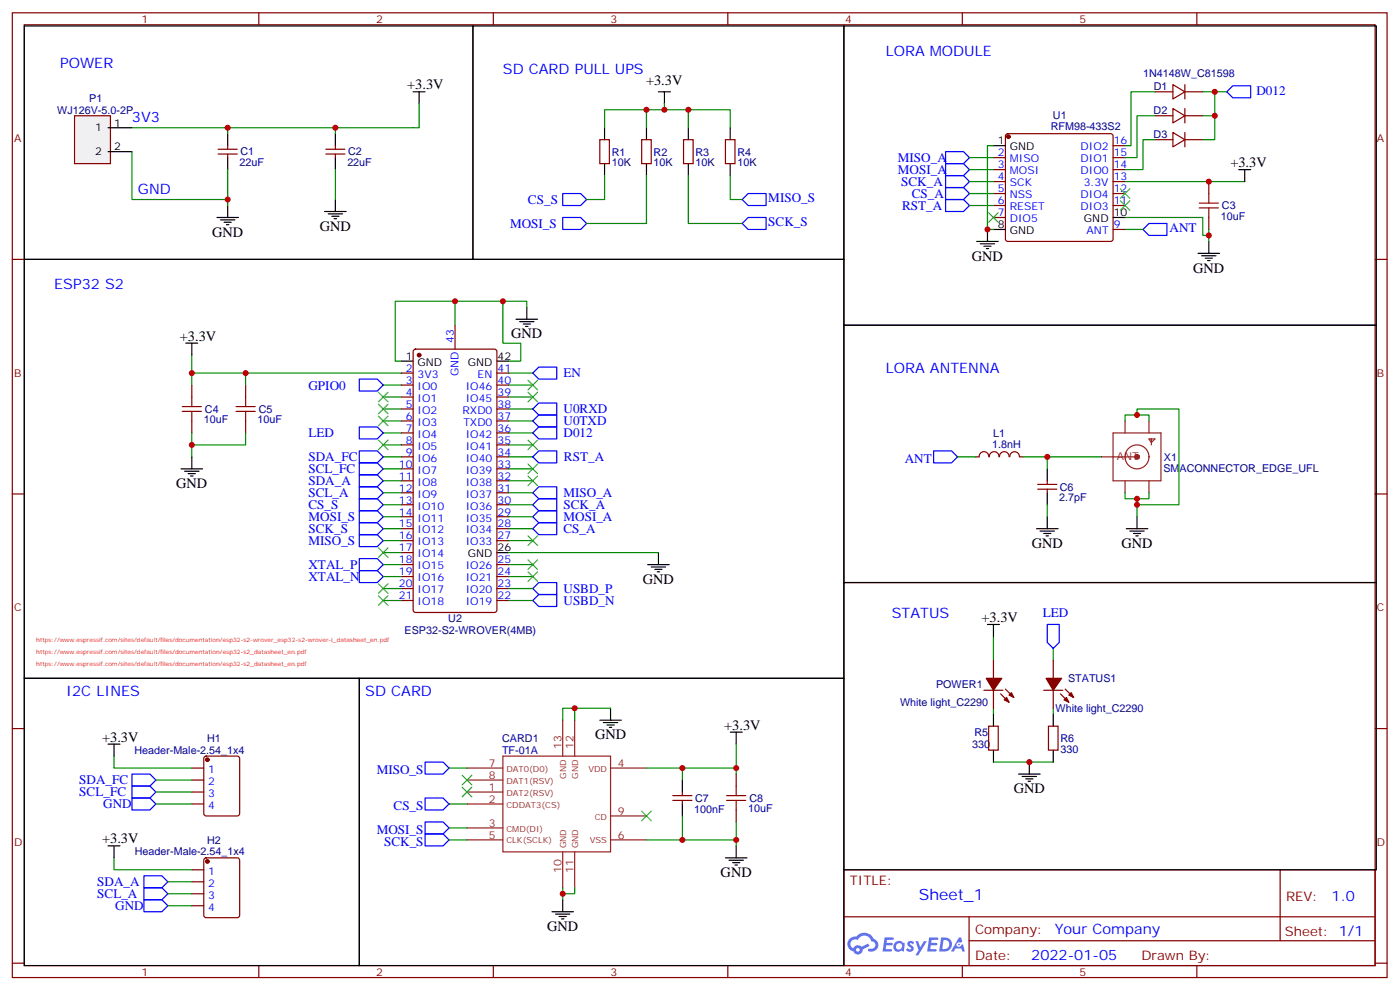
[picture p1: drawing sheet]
<svg xmlns="http://www.w3.org/2000/svg" width="413mm" height="292mm" viewBox="0 0 413 292" stroke-linecap="round" stroke-linejoin="round" font-family="sans-serif">
<g fill="none" stroke="#870000" stroke-width=".35">
<path d="M3.6 3.8h405.4v284.3h-405.4zM7.2 7.3h398.2v277.3h-398.2zM76.3 3.8v3.5M145.5 3.8v3.5M214.6 3.8v3.5M283.7 3.8v3.5M352.9 3.8v3.5M3.6 76.4h3.6M405.4 76.4h3.6M3.6 145.6h3.6M405.4 145.6h3.6M3.6 214.7h3.6"/>
<path d="M405.4 214.7h3.6M248.8 256.4h156.6v28.2h-156.6zM377.4 256.4v20.9M248.8 270.2h156.5M285.7 277.3h119.6M285.7 270.2v14.1M3.6 283.9h3.6M76.3 284.6v3.5M145.5 284.6v3.5M214.6 284.6v3.5M283.7 284.6v3.5M352.9 284.6v3.5"/>
<path d="M405.4 283.9h3.6"/>
</g>
<g fill="#5487ff">
<path d="M267.8 277.5a1.22 1.22 0 0 1 1.7 .3l-.4 .6a.47 .47 0 0 0-.3-.4 .47 .47 0 0 0-.5 .2l.2 .2a1.14 1.14 0 0 1 .7 1.7 1.14 1.14 0 0 1-1.9 0l-.2-.2 .5-.5 .7 .4a.29 .29 0 0 0 .4-.2 .29 .29 0 0 0-.3-.4 1.04 1.04 0 0 1-.6-1.7z"/>
<path d="M260.8 276.3h2.4l.3 .2-.1 .5h-1.9l-.1 .9h1.5l.4 .4-.4 .3h-1.6l-.2 1.1 1.8 .1 .1 .3-.1 .3h-2.7z"/>
<path d="M274 276.3h2.3l.3 .2-.1 .5h-1.8l-.1 .9h1.5l.3 .4-.4 .3h-1.6l-.1 1.1 1.7 .1 .2 .3-.2 .3h-2.6z"/>
<path d="M282.7 276.3h.7l.3 1.2-.6 .4a.69 .69 0 0 0-1 .2 .69 .69 0 0 0 .5 1 .69 .69 0 0 0 .8-.6l.5-.3 .6 2.2h-.8l-.2-.8h-1.8l-.5 .8h-.8z"/>
<path d="M269.9 277.4h.8l.6 1.8 1.1-1.8h.9l-2.6 4.2h-.8l.9-1.6z"/>
<path d="M277.5 276.3l-.6 4.1h1.3a2.11 2.11 0 0 0 2.5-2.1 2.11 2.11 0 0 0-2.5-2zM278.2 277a1.39 1.39 0 0 1 1.7 1.4 1.39 1.39 0 0 1-1.8 1.3h-.3z"/>
<path d="M263.8 277.9a1.54 1.54 0 0 0-.1 2.2 1.54 1.54 0 0 0 2.2 .1l.6 .2 .3-2.3-.2-.2h-.4a1.49 1.49 0 0 0-2.4 0zM264.1 278.9a.94 .94 0 0 1 1.8 0 .94 .94 0 0 1-1.8 0z"/>
<path d="M250.5 276.7a2.18 2.18 0 0 0 1.1 3.7 1.44 1.44 0 0 0 1.6 .9 1.44 1.44 0 0 0 1.2-1.5l2-1-.5-.7-1.9 .9a1.47 1.47 0 0 0-2.4 .5 1.39 1.39 0 0 1-.7-2 1.39 1.39 0 0 1 2-.4 2.12 2.12 0 0 1 2.2-1.3 2.12 2.12 0 0 1 1.9 1.7 1.14 1.14 0 0 1 1.1 1.4 1.14 1.14 0 0 1-1.7 .7 .43 .43 0 0 0-.5 .4 .43 .43 0 0 0 .4 .5 1.98 1.98 0 0 0 2.5-1.3 1.98 1.98 0 0 0-1.2-2.5 3.1 3.1 0 0 0-5.3-.7l-.9 .1zM252.4 280a.55 .55 0 0 1 1.1 0 .55 .55 0 0 1-1.1 0z"/>
<circle cx="282.7" cy="278.4" r=".26"/>
</g>
<g fill="none" stroke="#870000" stroke-width=".35">
<path d="M296.7 39.6l.4-.2h30.4l.5 .2 .2 .5v30.3l-.2 .5-.5 .3h-30.4l-.5-.3-.2-.5v-30.3zM340.5 27.1h5.3M340.5 34.1h5.3M345.8 24.9l3.6 2.2-3.6 2.1zM345.8 32l3.6 2.1-3.6 2.1zM345.8 39.1l3.6 2.1-3.6 2.1zM349.4 24.9v4.3M349.4 32v4.2M349.4 39.1v4.2M349.4 27.1h5.2M349.4 34.1h5.2M292.9 46.5h3.5"/>
<path d="M292.9 50h3.5M292.9 53.5h3.5M292.9 57h3.5M328.2 46.5h3.5M328.2 50h3.5M328.2 53.5h3.5M328.2 57h3.5M328.2 42.9h3.5M340.5 41.2h5.3M349.4 41.2h5.2M356.4 53.5v3.5M292.9 60.6h3.5"/>
<path d="M292.9 64.1h3.5M328.2 60.6h3.5M328.2 67.6h3.5M356.4 64.1v3.5M287.6 134.7h1.1M288.7 134.6a1.41 1.41 0 0 1 1.4-1.5 1.41 1.41 0 0 1 1.4 1.5M291.7 134.6a1.41 1.41 0 0 1 1.4-1.5 1.41 1.41 0 0 1 1.4 1.5M294.7 134.6a1.41 1.41 0 0 1 1.4-1.5 1.41 1.41 0 0 1 1.4 1.5M297.7 134.6a1.41 1.41 0 0 1 1.5-1.5 1.41 1.41 0 0 1 1.4 1.5M300.7 134.7h1M306 144.2h5.6M306 142.8h5.6"/>
<path d="M308.8 141.7v1.1M308.8 144.2v1"/>
</g>
<circle cx="297.3" cy="40.3" r=".53" fill="#870000" stroke="#870000" stroke-width=".35"/>
<g fill="none" stroke="#000" stroke-width=".35">
<path d="M292.9 42.9h3.5M365.2 50h3.6M367 50v3.5M288 71.2h6.3M289 71.9h4.3M290.1 72.6h2.1M290.8 73.3h.7M291.1 67.6v3.6M292.9 67.6h3.5M328.2 64.1h3.5M353.2 74.7h6.4M354.3 75.4h4.2"/>
<path d="M355.4 76.1h2.1M356.1 76.8h.7M356.4 71.2v3.5M308.8 138.2v3.5M305.6 155.8h6.4M306.7 156.5h4.2M307.7 157.2h2.1M308.4 157.9h.7M308.8 145.2v3.6M308.8 152.3v3.5M332.1 155.8h6.3M333.1 156.5h4.3"/>
<path d="M334.2 157.2h2.1M334.9 157.9h.7M335.2 152.3v3.5"/>
</g>
<path d="M353.6 59.9h5.6M356.4 57v2.9M353.6 61.3h5.6M356.4 61.3v2.8" fill="none" stroke="#a10000" stroke-width=".35"/>
<g fill="none" stroke="#008700" stroke-width=".35">
<path d="M340.5 27.1h-7v15.8h-1.8M340.5 34.1h-5.3v12.4h-3.5M354.6 34.1h3.6M354.6 27.1h3.6M361.7 27.1h-3.5v14.1h-3.6M285.9 53.5h7M285.9 46.5h7M285.9 50h7M285.9 57h7M292.9 42.9h-1.8v24.7h1.8M331.7 53.5h35.3M340.5 41.2h-3.5v8.8h-5.3"/>
<path d="M285.9 60.6h7M331.7 64.1h22.9v5.3h1.8M331.7 67.6h5.3M356.4 67.6v3.6M282.3 134.7h5.3M301.7 134.7h23M308.8 134.7v3.5M331.7 124.1v-1.8h7.1v1.8M335.2 122.3v-1.8h12.4v28.3h-12.4v3.5M308.8 148.8v3.5M331.7 145.2v1.8h7.1v-1.8M335.2 147v1.8"/>
</g>
<path d="M361.7 27.1l1.8-1.8h5.3v3.5h-5.3zM278.8 44.7h5.3l1.8 1.8-1.8 1.7h-5.3zM278.8 48.2h5.3l1.8 1.8-1.8 1.8h-5.3zM278.8 51.8h5.3l1.8 1.7-1.8 1.8h-5.3zM278.8 55.3h5.3l1.8 1.7-1.8 1.8h-5.3zM278.8 58.8h5.3l1.8 1.8-1.8 1.7h-5.3zM337 67.6l1.8-1.7h5.3v3.5h-5.3zM275.3 132.9h5.3l1.7 1.8-1.7 1.7h-5.3z" fill="none" stroke="#00f" stroke-width=".35"/>
<path d="M330.3 55.6l2.8 2.9M330.3 59.2l2.8 2.8M333.1 55.6l-2.8 2.9M333.1 59.2l-2.8 2.8M291.5 62.7l2.8 2.8M294.3 62.7l-2.8 2.8" fill="none" stroke="#3c3" stroke-width=".35"/>
<g fill="none" stroke="#8c2424" stroke-width=".35">
<path d="M324.7 134.7h10.5M328.2 127.6h14.1v14.1h-14.1zM331.7 124.1v3.5M338.8 129.4h1.7l-1 1zM338.8 124.1v3.5M339.5 129.4v1.7M331.7 141.7v3.5M338.8 141.7v3.5"/>
<circle cx="335.2" cy="134.7" r="3.5"/>
</g>
<circle cx="335.2" cy="134.7" r=".35" fill="none" stroke="#8c2424" stroke-width="1.1"/>
<path d="M22 34.1h10.6v14.1h-10.6z" fill="#f0f0f0" stroke="#870000" stroke-width=".35"/>
<g fill="none" stroke="#000" stroke-width=".35">
<path d="M7.2 7.7h132.3v68.7h-132.3zM139.5 7.7h109.3v68.7h-109.3zM248.8 7.7h157v88.1h-157zM31.9 37.6h7M67.1 39.4v3.5M98.9 39.4v3.5M121.8 27.1h3.5M123.6 27.1v3.5M178.3 37.6v3.6M190.6 37.6v3.6M194.1 27.1h3.6M195.9 27.1v3.5"/>
<path d="M203 37.6v3.6M215.3 37.6v3.6M31.9 44.7h7M67.1 46.5v3.5M98.9 46.5v3.5M98.9 58.8v3.5M178.3 48.2v3.6M190.6 48.2v3.6M203 48.2v3.6M215.3 48.2v3.6M7.2 76.4h241.6v123.5h-241.6zM64 64.1h6.3"/>
<path d="M65 64.8h4.3M66.1 65.5h2.1M66.8 66.2h.7M67.1 60.6v3.5M95.7 62.3h6.4M96.8 63h4.2M97.8 63.7h2.1M98.5 64.5h.7M152.2 94.1h6.3M153.2 94.8h4.2M154.3 95.5h2.1M155 96.2h.7"/>
<path d="M155.3 90.6v3.5M248.8 95.8h157v75.9h-157zM54.8 101.1h3.5M56.6 101.1v3.6M118.3 106.4h3.5M146.5 106.4h3.5M53.4 138.2h6.3M54.4 138.9h4.3M55.5 139.6h2.1M56.6 134.7v3.5M56.2 140.3h.7M146.5 162.9h3.5"/>
<path d="M191 166.4h6.3M192 167.1h4.3M193.1 167.8h2.1M193.8 168.5h.7M194.1 162.9v3.5M248.8 171.7h157v84.7h-157zM7.2 199.9h98.7v84.7h-98.7zM105.9 199.9h142.9v84.7h-142.9zM291.1 184h3.6M292.9 184v3.6M31.9 219.3h3.5M33.6 219.3v3.5"/>
<path d="M176.8 212.3h6.4M177.9 213h4.2M179 213.7h2.1M179.7 214.4h.7M180 208.7v3.6M215.3 215.8h3.5M217.1 215.8v3.5M292.9 210.5v3.5M310.6 210.5v3.5M201.2 229.9v3.5M201.2 237v3.5M292.9 221.1v3.5"/>
<path d="M300.3 228.1h6.4M301.4 228.8h4.2M302.4 229.6h2.2M303.1 230.3h.7M303.5 224.6v3.5M310.6 221.1v3.5M31.9 249.3h3.5M33.6 249.3v3.5M213.9 252.8h6.3M214.9 253.5h4.3M216 254.2h2.1M216.7 255h.7"/>
<path d="M217.1 249.3v3.5M162.7 268.7h6.4M163.8 269.4h4.2M164.9 270.1h2.1M165.6 270.8h.7M165.9 265.2v3.5"/>
</g>
<g fill="none" stroke="#870000" stroke-width=".35">
<path d="M64.3 45.4h5.7M64.3 44h5.7M67.1 42.9v1.1M67.1 45.4v1.1M96.1 45.4h5.6M96.1 44h5.6M98.9 42.9v1.1M98.9 45.4v1.1M176.8 41.2h2.9v7h-2.9zM189.2 41.2h2.8v7h-2.8zM201.5 41.2h2.9v7h-2.9zM213.9 41.2h2.8v7h-2.8z"/>
<path d="M134.2 95.8v7.1M56.6 113.5v3.5M72.4 113.5v3.5M118.3 110h3.5M118.3 113.5h3.5M118.3 117h3.5M122 103.1l.5-.2h23.3l.7 .4v76.5l-.5 .7h-23.5l-.6-.4-.1-76.5zM146.5 110h3.5M146.5 113.5h3.5M146.5 117h3.5M56.6 124.1v3.5M72.4 124.1v3.5"/>
<path d="M118.3 120.5h3.5M118.3 124.1h3.5M118.3 127.6h3.5M118.3 131.1h3.5M118.3 134.7h3.5M118.3 138.2h3.5M146.5 120.5h3.5M146.5 124.1h3.5M146.5 127.6h3.5M146.5 131.1h3.5M146.5 134.7h3.5M146.5 138.2h3.5"/>
<path d="M118.3 141.7h3.5M118.3 145.2h3.5M118.3 148.8h3.5M118.3 152.3h3.5M118.3 155.8h3.5M118.3 159.3h3.5M146.5 141.7h3.5M146.5 145.2h3.5M146.5 148.8h3.5M146.5 152.3h3.5M146.5 155.8h3.5M146.5 159.3h3.5"/>
<path d="M118.3 166.4h3.5M118.3 169.9h3.5M118.3 173.5h3.5M118.3 177h3.5M118.3 162.9h3.5M146.5 166.4h3.5M146.5 169.9h3.5M146.5 173.5h3.5M146.5 177h3.5M292.9 194.6v5.3M310.6 194.6v5.3M290.1 203.4h5.6"/>
<path d="M291.5 214h2.8v7.1h-2.8zM292.9 203.4v5.3M295 204.5l2.5 2.5M296.4 203.1l2.5 2.5M307.7 203.4h5.7M309.1 214h2.9v7.1h-2.9zM310.6 203.4v5.3M312.7 204.5l2.4 2.5M314.1 203.1l2.4 2.5M56.6 226.4h3.5M56.6 229.9h3.5M56.6 233.4h3.5"/>
<path d="M56.6 237h3.5M60.3 223.1l.5-.3h9.2l.6 .5 .1 16.5-.5 .6-9.4 .1-.7-.5v-16.4zM198.4 235.9h5.6M198.4 234.5h5.6M201.2 233.4v1.1M201.2 235.9v1.1M217.1 228.1v3.6M217.1 238.7v3.6M56.6 256.4h3.5M56.6 259.9h3.5M60.3 253l.5-.2h9.2l.6 .5 .1 16.5-.5 .6-9.4 .1-.7-.5v-16.5zM56.6 263.4h3.5"/>
<path d="M56.6 266.9h3.5"/>
</g>
<g fill="#870000" stroke="#870000" stroke-width=".35">
<path d="M313.7 206.3l.7-.7 .7 1.4z"/>
<path d="M315.1 204.9l.7-.7 .7 1.4z"/>
<path d="M308.4 199.9h4.6l-2.4 3.5z"/>
<path d="M296.1 206.3l.7-.7 .7 1.4z"/>
<path d="M298.2 204.2l.7 1.4-1.4-.7z"/>
<path d="M290.8 199.9h4.6l-2.5 3.5z"/>
<circle cx="61.1" cy="223.9" r=".53"/>
<circle cx="61.1" cy="253.9" r=".53"/>
<circle cx="123.6" cy="104.7" r=".53"/>
</g>
<g fill="none" stroke="#00f" stroke-width=".35">
<path d="M165.9 57h5.3l1.8 1.8-1.8 1.8h-5.3zM218.8 58.8l1.8-1.8h5.3v3.6h-5.3zM165.9 64.1h5.3l1.8 1.8-1.8 1.7h-5.3zM218.8 65.9l1.8-1.8h5.3v3.5h-5.3zM105.9 111.7h5.3l1.8 1.8-1.8 1.8h-5.3zM157.1 110l1.8-1.8h5.2v3.5h-5.2zM105.9 125.8h5.3l1.8 1.8-1.8 1.8h-5.3zM105.9 132.9h5.3l1.8 1.8-1.8 1.7h-5.3zM105.9 136.4h5.3l1.8 1.8-1.8 1.7h-5.3zM105.9 139.9h5.3l1.8 1.8-1.8 1.8h-5.3zM157.1 120.5l1.8-1.7h5.2v3.5h-5.2zM157.1 127.6l1.8-1.8h5.2v3.6h-5.2z"/>
<path d="M157.1 124.1l1.8-1.8h5.2v3.5h-5.2zM157.1 134.7l1.8-1.8h5.2v3.5h-5.2zM105.9 143.5h5.3l1.8 1.7-1.8 1.8h-5.3zM105.9 147h5.3l1.8 1.8-1.8 1.7h-5.3zM105.9 150.5h5.3l1.8 1.8-1.8 1.8h-5.3zM105.9 154.1h5.3l1.8 1.7-1.8 1.8h-5.3zM105.9 157.6h5.3l1.8 1.7-1.8 1.8h-5.3zM157.1 148.8l1.8-1.8h5.2v3.5h-5.2zM157.1 145.2l1.8-1.7h5.2v3.5h-5.2zM157.1 155.8l1.8-1.7h5.2v3.5h-5.2zM157.1 152.3l1.8-1.8h5.2v3.6h-5.2zM105.9 164.6h5.3l1.8 1.8-1.8 1.8h-5.3z"/>
<path d="M105.9 168.2h5.3l1.8 1.7-1.8 1.8h-5.3zM157.1 173.5l1.8-1.8h5.2v3.5h-5.2zM157.1 177l1.8-1.8h5.2v3.6h-5.2zM308.8 184h3.5v5.3l-1.7 1.8-1.8-1.8zM38.9 228.1h5.3l1.8 1.8-1.8 1.8h-5.3zM38.9 231.7h5.3l1.8 1.7-1.8 1.8h-5.3zM38.9 235.2h5.3l1.8 1.8-1.8 1.7h-5.3zM125.3 235.2h5.3l1.8 1.8-1.8 1.7h-5.3zM125.3 224.6h5.3l1.8 1.8-1.8 1.7h-5.3zM42.4 258.1h5.3l1.8 1.8-1.8 1.8h-5.3zM125.3 242.3h5.3l1.8 1.7-1.8 1.8h-5.3zM125.3 245.8h5.3l1.8 1.7-1.8 1.8h-5.3z"/>
<path d="M42.4 261.7h5.3l1.8 1.7-1.8 1.8h-5.3zM42.4 265.2h5.3l1.8 1.7-1.8 1.8h-5.3z"/>
</g>
<g fill="none" stroke="#008700" stroke-width=".35">
<path d="M67.1 37.6v1.8M98.9 37.6v1.8M123.6 30.6v7h-84.7M190.6 32.3v5.3M195.9 30.6v1.7h-17.6v5.3M195.9 32.3h19.4v5.3M203 32.3v5.3M38.9 44.7v14.1h28.2M67.1 50v10.6M98.9 50v8.8M178.3 51.8v7h-5.3M190.6 51.8v14.1h-17.6"/>
<path d="M203 51.8v14.1h15.8M215.3 51.8v7h3.5M134.2 88.8h-17.7v17.6h1.8M148.3 88.8v12.3h5.3v5.3h-3.6M155.3 90.6v-1.8h-21.1v7M56.6 104.7v5.3h61.7M56.6 110v3.5M72.4 110v3.5M113 113.5h5.3M113 117h5.3M150 113.5h7.1M150 117h7.1"/>
<path d="M150 110h7.1M56.6 127.6v3.5h15.8v-3.5M56.6 131.1v3.6M113 120.5h5.3M113 124.1h5.3M113 127.6h5.3M113 134.7h5.3M113 138.2h5.3M113 131.1h5.3M150 120.5h7.1M150 124.1h7.1M150 127.6h7.1"/>
<path d="M150 134.7h7.1M150 138.2h7.1M150 131.1h7.1M113 141.7h5.3M113 145.2h5.3M113 148.8h5.3M113 152.3h5.3M113 155.8h5.3M113 159.3h5.3M150 141.7h7.1M150 145.2h7.1M150 148.8h7.1"/>
<path d="M150 152.3h7.1M150 155.8h7.1M150 159.3h7.1M113 162.9h5.3M113 166.4h5.3M113 169.9h5.3M113 173.5h5.3M113 177h5.3M150 162.9h44.1M150 166.4h7.1M150 169.9h7.1M150 173.5h7.1"/>
<path d="M150 177h7.1M292.9 187.6v7M310.6 191.1v3.5M169.4 208.7v3.6M180 208.7h-14.1v3.6M217.1 219.3v7.1M292.9 208.7v1.8M310.6 208.7v1.8M33.6 222.8v3.6h23M46 237h10.6M46 233.4h10.6M46 229.9h10.6"/>
<path d="M132.4 237h5.3M132.4 226.4h5.3M190.6 226.4h26.5v1.7M201.2 226.4v3.5M292.9 224.6h17.7M33.6 252.8v3.6h23M49.5 259.9h7.1M132.4 244h5.3M132.4 247.5h5.3M201.2 240.5v7M217.1 242.3v5.2h-26.5M217.1 247.5v1.8"/>
<path d="M49.5 263.4h7.1M49.5 266.9h7.1M165.9 261.7v1.7h3.5v-1.7M165.9 263.4v1.8"/>
</g>
<g fill="none" stroke="#8c2424" stroke-width=".35">
<path d="M165.9 212.3v10.5M169.4 212.3v10.5M137.7 233.4h10.6M137.7 237h10.6M137.7 226.4h10.6M137.7 229.9h10.6M148.3 222.8h31.7v28.3h-31.7zM180 226.4h10.6M137.7 244h10.6M137.7 247.5h10.6M165.9 251.1v10.6M169.4 251.1v10.6"/>
<path d="M180 247.5h10.6M180 240.5h10.6"/>
</g>
<path d="M53.7 119.8h5.7M56.6 117v2.8M69.6 119.8h5.6M72.4 117v2.8M53.7 121.2h5.7M56.6 121.2v2.9M69.6 121.2h5.6M72.4 121.2v2.9M214.2 235.9h5.7M214.2 234.5h5.7M217.1 231.7v2.8M217.1 235.9v2.8" fill="none" stroke="#a10000" stroke-width=".35"/>
<g fill="none" stroke="#3c3" stroke-width=".35">
<path d="M111.6 115.6l2.8 2.8M111.6 119.1l2.8 2.9M114.4 115.6l-2.8 2.8M114.4 119.1l-2.8 2.9M155.7 112.1l2.8 2.8M155.7 115.6l2.8 2.8M158.5 112.1l-2.8 2.8M158.5 115.6l-2.8 2.8M111.6 122.7l2.8 2.8M111.6 129.7l2.8 2.8M114.4 122.7l-2.8 2.8M114.4 129.7l-2.8 2.8"/>
<path d="M155.7 129.7l2.8 2.8M155.7 136.8l2.8 2.8M158.5 129.7l-2.8 2.8M158.5 136.8l-2.8 2.8M155.7 140.3l2.8 2.8M155.7 157.9l2.8 2.9M158.5 140.3l-2.8 2.8M158.5 157.9l-2.8 2.9M111.6 172l2.8 2.9M111.6 175.6l2.8 2.8M111.6 161.5l2.8 2.8M114.4 172l-2.8 2.9"/>
<path d="M114.4 175.6l-2.8 2.8M114.4 161.5l-2.8 2.8M155.7 165l2.8 2.8M155.7 168.5l2.8 2.8M158.5 165l-2.8 2.8M158.5 168.5l-2.8 2.8M136.3 232l2.8 2.8M136.3 228.5l2.8 2.8M139.1 232l-2.8 2.8M139.1 228.5l-2.8 2.8M189.2 239.1l2.8 2.8M192 239.1l-2.8 2.8"/>
</g>
<g fill="#c00">
<circle cx="356.4" cy="53.5" r=".88"/>
<circle cx="291.1" cy="67.6" r=".88"/>
<circle cx="335.2" cy="122.3" r=".88"/>
<circle cx="335.2" cy="147" r=".88"/>
<circle cx="335.2" cy="148.8" r=".88"/>
<circle cx="356.4" cy="69.4" r=".88"/>
<circle cx="308.8" cy="134.7" r=".88"/>
<circle cx="358.2" cy="34.1" r=".88"/>
<circle cx="358.2" cy="27.1" r=".88"/>
<circle cx="303.5" cy="224.6" r=".88"/>
<circle cx="98.9" cy="37.6" r=".88"/>
<circle cx="67.1" cy="37.6" r=".88"/>
<circle cx="67.1" cy="58.8" r=".88"/>
<circle cx="195.9" cy="32.3" r=".88"/>
<circle cx="203" cy="32.3" r=".88"/>
<circle cx="190.6" cy="32.3" r=".88"/>
<circle cx="201.2" cy="226.4" r=".88"/>
<circle cx="217.1" cy="226.4" r=".88"/>
<circle cx="201.2" cy="247.5" r=".88"/>
<circle cx="217.1" cy="247.5" r=".88"/>
<circle cx="169.4" cy="208.7" r=".88"/>
<circle cx="165.9" cy="263.4" r=".88"/>
<circle cx="148.3" cy="88.8" r=".88"/>
<circle cx="134.2" cy="88.8" r=".88"/>
<circle cx="56.6" cy="110" r=".88"/>
<circle cx="72.4" cy="110" r=".88"/>
<circle cx="56.6" cy="131.1" r=".88"/>
</g>
<text font-size="4.6" fill="#00f" x="270.9" y="265.4">Sheet_1</text>
<g font-size="4.2" fill="#00f">
<text x="261.2" y="16.5">LORA MODULE</text>
<text x="17.7" y="20">POWER</text>
<text x="148.3" y="21.8">SD CARD PULL UPS</text>
<text x="38.9" y="35.9">3V3</text>
<text x="40.7" y="57">GND</text>
<text x="16" y="85.3">ESP32 S2</text>
<text x="261.2" y="110">LORA ANTENNA</text>
<text x="262.9" y="182.3">STATUS</text>
<text x="19.5" y="205.2">I2C LINES</text>
<text x="107.7" y="205.2">SD CARD</text>
<text x="392.6" y="265.6">1.0</text>
<text x="311" y="275.2">Your Company</text>
<text x="304.1" y="283">2022-01-05</text>
</g>
<g font-size="4.2">
<text x="120.1" y="26.4">+3.3V</text>
<text x="190.5" y="24.9">+3.3V</text>
<text x="362.8" y="49.3">+3.3V</text>
<text x="62.5" y="69.7">GND</text>
<text x="94.3" y="68">GND</text>
<text x="286.6" y="76.8">GND</text>
<text x="351.8" y="80.3">GND</text>
<text x="53" y="100.4">+3.3V</text>
<text x="150.7" y="99.7">GND</text>
<text x="52" y="143.8">GND</text>
<text x="304.2" y="161.5">GND</text>
<text x="330.7" y="161.5">GND</text>
<text x="189.5" y="172">GND</text>
<text x="289.4" y="183.3">+3.3V</text>
<text x="213.5" y="215.1">+3.3V</text>
<text x="30.1" y="218.6">+3.3V</text>
<text x="175.4" y="217.9">GND</text>
<text x="298.9" y="233.8">GND</text>
<text x="30.1" y="248.6">+3.3V</text>
<text x="212.5" y="258.5">GND</text>
<text x="161.3" y="274.4">GND</text>
</g>
<g font-size="3.9" fill="#00f">
<text x="370.4" y="28">D012</text>
<text x="264.7" y="47.7">MISO_A</text>
<text x="264.7" y="51.2">MOSI_A</text>
<text x="226.5" y="59.6">MISO_S</text>
<text x="265.7" y="54.8">SCK_A</text>
<text x="268.8" y="58.3">CS_A</text>
<text x="155.7" y="60">CS_S</text>
<text x="266" y="61.8">RST_A</text>
<text x="150.4" y="67.1">MOSI_S</text>
<text x="226.5" y="66.6">SCK_S</text>
<text x="344.9" y="68.4">ANT</text>
<text x="166.1" y="111.1">EN</text>
<text x="91" y="114.8">GPIO0</text>
<text x="166.1" y="121.7">U0RXD</text>
<text x="166.1" y="125.2">U0TXD</text>
<text x="91" y="128.9">LED</text>
<text x="166.1" y="128.8">D012</text>
<text x="91" y="136">SDA_FC</text>
<text x="166.3" y="135.9">RST_A</text>
<text x="266.8" y="136.4">ANT</text>
<text x="91" y="139.5">SCL_FC</text>
<text x="91" y="143">SDA_A</text>
<text x="91" y="146.5">SCL_A</text>
<text x="166.1" y="149.9">SCK_A</text>
<text x="166.1" y="146.4">MISO_A</text>
<text x="91" y="150.1">CS_S</text>
<text x="91" y="153.6">MOSI_S</text>
<text x="166.1" y="153.5">MOSI_A</text>
<text x="91" y="157.1">SCK_S</text>
<text x="91" y="160.7">MISO_S</text>
<text x="166.1" y="157">CS_A</text>
<text x="91" y="167.7">XTAL_P</text>
<text x="91" y="171.2">XTAL_N</text>
<text x="166.1" y="174.6">USBD_P</text>
<text x="166.1" y="178.2">USBD_N</text>
<text x="307.4" y="181.7">LED</text>
<text x="23.4" y="231.2">SDA_FC</text>
<text x="111.1" y="228.1">MISO_S</text>
<text x="23.4" y="234.7">SCL_FC</text>
<text x="30.4" y="238.2">GND</text>
<text x="116" y="238.7">CS_S</text>
<text x="111.1" y="245.8">MOSI_S</text>
<text x="113.2" y="249.3">SCK_S</text>
<text x="28.7" y="261.2">SDA_A</text>
<text x="28.7" y="264.7">SCL_A</text>
<text x="34" y="268.2">GND</text>
</g>
<g font-size="3.9" fill="#800">
<text x="250.6" y="260.9">TITLE:</text>
<text x="379.2" y="265.6">REV:</text>
<text x="287.5" y="275.1">Company:</text>
<text x="378.9" y="275.8">Sheet: 1/1</text>
<text x="287.5" y="282.8">Date:</text>
<text x="336.5" y="282.9">Drawn By:</text>
</g>
<g font-size="3.2" fill="#800">
<text x="41.7" y="6.8">1</text>
<text x="110.9" y="6.8">2</text>
<text x="180" y="6.8">3</text>
<text x="249.2" y="6.8">4</text>
<text x="318.3" y="6.8">5</text>
<text x="4.2" y="41.9">A</text>
<text x="406" y="41.9">A</text>
<text x="4.2" y="111">B</text>
<text x="406" y="111">B</text>
<text x="4.2" y="180.2">C</text>
<text x="406" y="180.2">C</text>
<text x="4.2" y="249.3">D</text>
<text x="406" y="249.3">D</text>
<text x="41.7" y="287.6">1</text>
<text x="110.9" y="287.6">2</text>
<text x="180" y="287.6">3</text>
<text x="249.2" y="287.6">4</text>
<text x="318.3" y="287.6">5</text>
</g>
<g font-size="3.2" fill="#000080">
<text x="337.1" y="22.8">1N4148W_C81598</text>
<text x="340.2" y="26.4">D1</text>
<text x="16.9" y="33.5">WJ126V-5.0-2P</text>
<text x="26.3" y="30">P1</text>
<text x="310.5" y="35.1">U1</text>
<text x="340.1" y="33.5">D2</text>
<text x="309.8" y="38.3">RFM98-433S2</text>
<text x="340.1" y="40.6">D3</text>
<text x="70.9" y="45.8">C1</text>
<text x="102.7" y="45.8">C2</text>
<text x="180.4" y="45.8">R1</text>
<text x="192.7" y="45.8">R2</text>
<text x="205.1" y="45.8">R3</text>
<text x="217.4" y="45.8">R4</text>
<text x="70.7" y="49.1">22uF</text>
<text x="102.4" y="49.1">22uF</text>
<text x="180.4" y="49">10K</text>
<text x="192.7" y="49">10K</text>
<text x="205.1" y="49">10K</text>
<text x="217.4" y="49">10K</text>
<text x="359.9" y="64.8">10uF</text>
<text x="360.3" y="61.6">C3</text>
<text x="60.1" y="124.8">10uF</text>
<text x="60.4" y="121.6">C4</text>
<text x="76" y="124.8">10uF</text>
<text x="76.3" y="121.6">C5</text>
<text x="292.9" y="128.9">L1</text>
<text x="292.5" y="132.1">1.8nH</text>
<text x="343.2" y="135.8">X1</text>
<text x="343" y="139">SMACONNECTOR_EDGE_UFL</text>
<text x="312.3" y="147.8">2.7pF</text>
<text x="312.5" y="144.6">C6</text>
<text x="132.2" y="183.3">U2</text>
<text x="119.3" y="187">ESP32-S2-WROVER(4MB)</text>
<text x="276" y="202.8">POWER1</text>
<text x="314.9" y="201.1">STATUS1</text>
<text x="265.4" y="208">White light_C2290</text>
<text x="311.2" y="209.8">White light_C2290</text>
<text x="61.1" y="218.7">H1</text>
<text x="148.1" y="218.7">CARD1</text>
<text x="286.6" y="220.5">330</text>
<text x="287.3" y="217">R5</text>
<text x="312.7" y="221.9">330</text>
<text x="312.7" y="218.7">R6</text>
<text x="39.6" y="222.2">Header-Male-2.54_1x4</text>
<text x="148" y="222.2">TF-01A</text>
<text x="204.7" y="239.6">100nF</text>
<text x="205" y="236.3">C7</text>
<text x="220.6" y="239.4">10uF</text>
<text x="220.9" y="236.3">C8</text>
<text x="61.1" y="248.7">H2</text>
<text x="39.8" y="252.1">Header-Male-2.54_1x4</text>
</g>
<g font-size="3.2">
<text x="28.1" y="38.7">1</text>
<text x="33.6" y="37.3">1</text>
<text x="28.1" y="45.8">2</text>
<text x="33.6" y="44.3">2</text>
<text x="294.2" y="42.6">1</text>
<text x="297.7" y="44.3">GND</text>
<text x="319.6" y="65.5">GND</text>
<text x="328.4" y="63.7">10</text>
<text x="294.2" y="67.3">8</text>
<text x="297.7" y="69">GND</text>
<text x="119.6" y="106.1">1</text>
<text x="123.1" y="107.8">GND</text>
<text x="137.9" y="107.8">GND</text>
<text x="146.7" y="106.1">42</text>
<text x="137.9" y="164.3">GND</text>
<text x="146.7" y="162.5">26</text>
</g>
<g font-size="3.2" fill="#00f">
<text x="294.2" y="46.1">2</text>
<text x="297.7" y="47.9">MISO</text>
<text x="318.6" y="47.9">DIO1</text>
<text x="318.6" y="44.3">DIO2</text>
<text x="328.4" y="46.1">15</text>
<text x="328.4" y="42.6">16</text>
<text x="294.2" y="49.6">3</text>
<text x="294.2" y="53.2">4</text>
<text x="297.7" y="51.4">MOSI</text>
<text x="318.6" y="51.4">DIO0</text>
<text x="328.4" y="53.2">13</text>
<text x="328.4" y="49.6">14</text>
<text x="294.2" y="56.7">5</text>
<text x="297.7" y="54.9">SCK</text>
<text x="297.7" y="58.5">NSS</text>
<text x="318.6" y="58.5">DIO4</text>
<text x="319.5" y="54.9">3.3V</text>
<text x="328.4" y="56.7">12</text>
<text x="294.2" y="60.2">6</text>
<text x="294.2" y="63.7">7</text>
<text x="297.7" y="62">RESET</text>
<text x="297.7" y="65.5">DIO5</text>
<text x="318.6" y="62">DIO3</text>
<text x="328.4" y="60.2">11</text>
<text x="320.4" y="69">ANT</text>
<text x="328.4" y="67.3">9</text>
<text x="133.8" y="101.1" transform="rotate(-90 133.8 101.1)">43</text>
<text x="119.6" y="113.1">3</text>
<text x="119.6" y="109.6">2</text>
<text x="123.1" y="111.4">3V3</text>
<text x="135.2" y="110.9" transform="rotate(-90 135.2 110.9)">GND</text>
<text x="140.8" y="111.4">EN</text>
<text x="146.7" y="109.6">41</text>
<text x="146.7" y="113.1">40</text>
<text x="119.6" y="116.7">4</text>
<text x="123.1" y="118.4">IO1</text>
<text x="123.1" y="114.9">IO0</text>
<text x="137.3" y="114.9">IO46</text>
<text x="137.3" y="118.4">IO45</text>
<text x="146.7" y="116.7">39</text>
<text x="119.6" y="123.7">6</text>
<text x="119.6" y="120.2">5</text>
<text x="123.1" y="125.5">IO3</text>
<text x="123.1" y="122">IO2</text>
<text x="136.4" y="122">RXD0</text>
<text x="136.6" y="125.5">TXD0</text>
<text x="146.7" y="120.2">38</text>
<text x="146.7" y="123.7">37</text>
<text x="119.6" y="130.8">8</text>
<text x="119.6" y="127.2">7</text>
<text x="123.1" y="129">IO4</text>
<text x="137.3" y="129">IO42</text>
<text x="146.7" y="127.2">36</text>
<text x="146.7" y="130.8">35</text>
<text x="117.6" y="137.8">10</text>
<text x="119.6" y="134.3">9</text>
<text x="123.1" y="136.1">IO6</text>
<text x="123.1" y="132.5">IO5</text>
<text x="137.3" y="132.5">IO41</text>
<text x="137.3" y="136.1">IO40</text>
<text x="146.7" y="134.3">34</text>
<text x="146.7" y="137.8">33</text>
<text x="117.6" y="141.4">11</text>
<text x="123.1" y="143.1">IO8</text>
<text x="123.1" y="139.6">IO7</text>
<text x="137.3" y="139.6">IO39</text>
<text x="137.3" y="143.1">IO38</text>
<text x="146.7" y="141.4">32</text>
<text x="117.6" y="148.4">13</text>
<text x="117.6" y="144.9">12</text>
<text x="123.1" y="146.6">IO9</text>
<text x="137.3" y="146.6">IO37</text>
<text x="146.7" y="144.9">31</text>
<text x="146.7" y="148.4">30</text>
<text x="117.6" y="155.5">15</text>
<text x="117.6" y="151.9">14</text>
<text x="123.1" y="153.7">IO11</text>
<text x="123.1" y="150.2">IO10</text>
<text x="137.3" y="150.2">IO36</text>
<text x="137.3" y="153.7">IO35</text>
<text x="146.7" y="151.9">29</text>
<text x="146.7" y="155.5">28</text>
<text x="117.6" y="159">16</text>
<text x="123.1" y="160.8">IO13</text>
<text x="123.1" y="157.2">IO12</text>
<text x="137.3" y="157.2">IO34</text>
<text x="137.3" y="160.8">IO33</text>
<text x="146.7" y="159">27</text>
<text x="117.6" y="166.1">18</text>
<text x="117.6" y="162.5">17</text>
<text x="123.1" y="167.8">IO15</text>
<text x="123.1" y="164.3">IO14</text>
<text x="137.3" y="167.8">IO26</text>
<text x="146.7" y="166.1">25</text>
<text x="117.6" y="173.1">20</text>
<text x="117.6" y="169.6">19</text>
<text x="123.1" y="171.3">IO16</text>
<text x="137.3" y="171.3">IO21</text>
<text x="146.7" y="169.6">24</text>
<text x="146.7" y="173.1">23</text>
<text x="117.6" y="176.6">21</text>
<text x="123.1" y="178.4">IO18</text>
<text x="123.1" y="174.9">IO17</text>
<text x="137.3" y="174.9">IO20</text>
<text x="137.3" y="178.4">IO19</text>
<text x="146.7" y="176.6">22</text>
<text x="61.4" y="227.8">1</text>
<text x="61.4" y="231.3">2</text>
<text x="61.4" y="234.8">3</text>
<text x="61.4" y="238.4">4</text>
<text x="61.4" y="257.8">1</text>
<text x="61.4" y="261.3">2</text>
<text x="61.4" y="264.8">3</text>
<text x="61.4" y="268.4">4</text>
</g>
<g font-size="3.2" fill="#8d2323">
<text x="329.2" y="135.7">ANT</text>
<text x="165.6" y="220.7" transform="rotate(-90 165.6 220.7)">13</text>
<text x="169.1" y="220.7" transform="rotate(-90 169.1 220.7)">12</text>
<text x="144.1" y="226">7</text>
<text x="182.1" y="226">4</text>
<text x="144.1" y="233.1">1</text>
<text x="144.1" y="229.6">8</text>
<text x="144.1" y="236.6">2</text>
<text x="144.1" y="243.7">3</text>
<text x="182.1" y="240.1">9</text>
<text x="144.1" y="247.2">5</text>
<text x="182.1" y="247.2">6</text>
<text x="165.6" y="257.2" transform="rotate(-90 165.6 257.2)">10</text>
<text x="169.1" y="257.2" transform="rotate(-90 169.1 257.2)">11</text>
</g>
<g font-size="2.5" fill="#8d2323">
<text x="149.3" y="227.4">DAT0(D0)</text>
<text x="173.5" y="227.4">VDD</text>
<text x="149.3" y="231">DAT1(RSV)</text>
<text x="167" y="229.6" transform="rotate(-90 167 229.6)">GND</text>
<text x="170.5" y="229.6" transform="rotate(-90 170.5 229.6)">GND</text>
<text x="149.3" y="234.5">DAT2(RSV)</text>
<text x="149.3" y="238">CDDAT3(CS)</text>
<text x="149.3" y="245.1">CMD(DI)</text>
<text x="175.3" y="241.5">CD</text>
<text x="149.3" y="248.6">CLK(SCLK)</text>
<text x="167" y="250" transform="rotate(-90 167 250)">GND</text>
<text x="170.5" y="250" transform="rotate(-90 170.5 250)">GND</text>
<text x="173.9" y="248.6">VSS</text>
</g>
<g font-size="1.8" fill="#f00">
<text x="10.7" y="189.3">https://www.espressif.com/sites/default/files/documentation/esp32-s2-wrover_esp32-s2-wrover-i_datasheet_en.pdf</text>
<text x="10.7" y="192.9">https://www.espressif.com/sites/default/files/documentation/esp32-s2_datasheet_en.pdf</text>
<text x="10.7" y="196.4">https://www.espressif.com/sites/default/files/documentation/esp32-s2_datasheet_en.pdf</text>
</g>
</svg>
